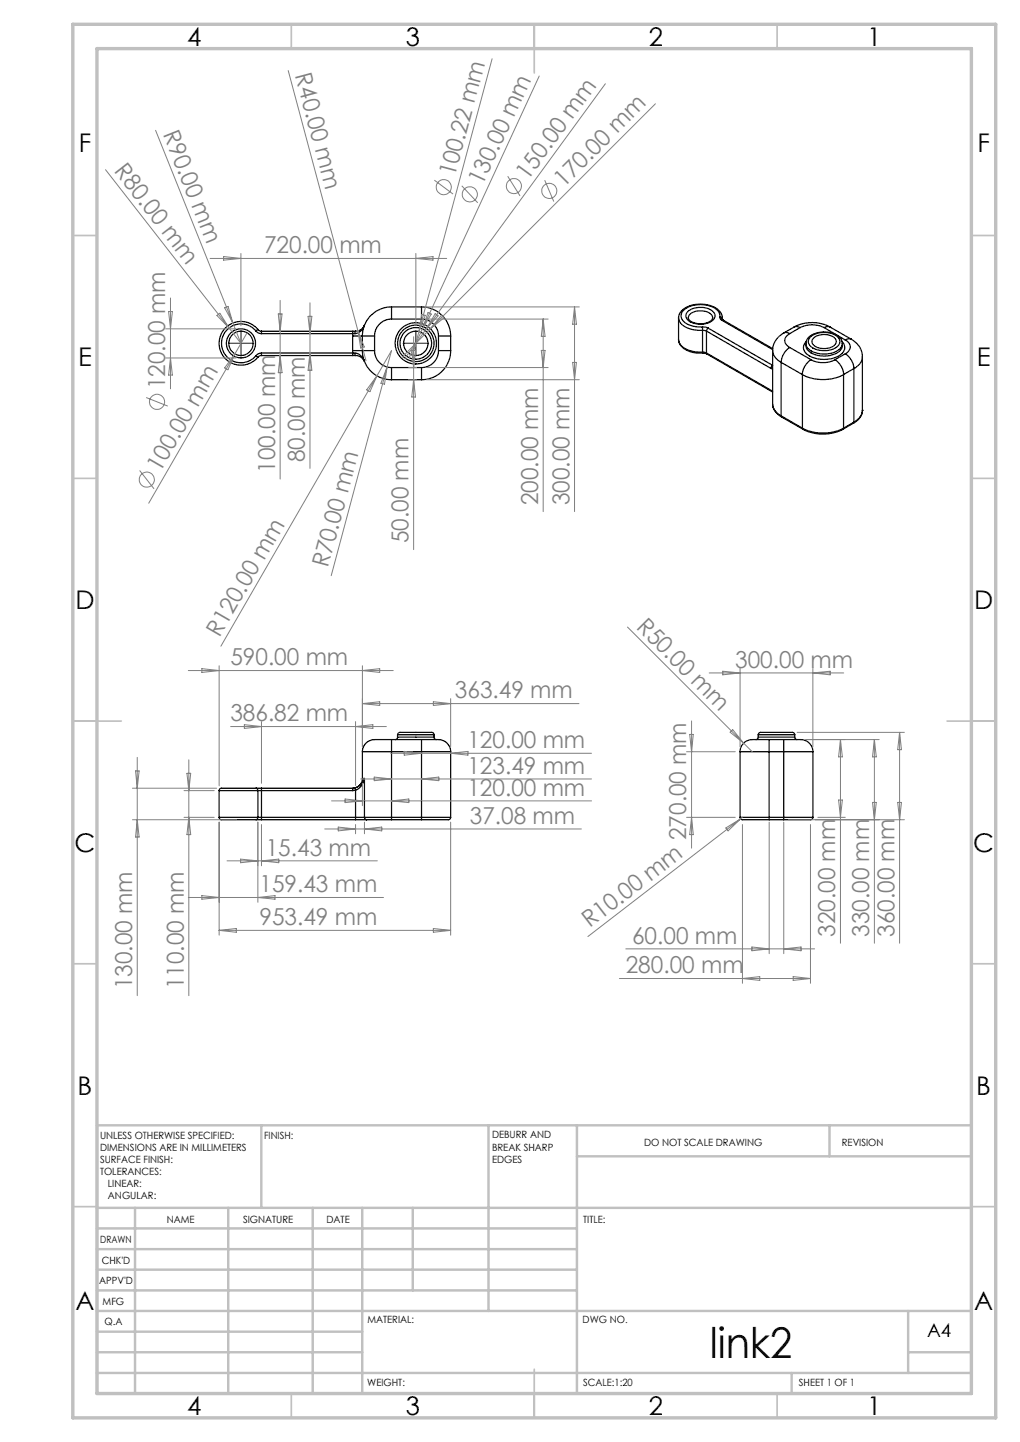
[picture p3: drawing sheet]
<svg xmlns="http://www.w3.org/2000/svg" width="210mm" height="297mm" viewBox="0 0 210 297" stroke-linecap="round" stroke-linejoin="round" font-family="sans-serif">
<g fill="none" stroke="#000" stroke-width=".25">
<path d="M52.7 68.2a4 4 0 0 0-5.8-.4 4 4 0 0 0 0 5.8 4 4 0 0 0 5.8-.3M52.7 73.3l.4 .3M52.7 68.2l.5 .4 .6 .1M53.1 67.8a4.5 4.5 0 0 0-6.6-.4 4.5 4.5 0 0 0 0 6.6 4.5 4.5 0 0 0 6.6-.4M53.1 67.8l-.4 .4M53.1 67.8l.2 .3 .5 .1M53.8 72.7a1.34 1.34 0 0 0-1.1 .6M53.8 68.2v.5M53.8 73.2l-.4 .1-.3 .3M53.8 72.7v.5M53.8 72.7h18.8M53.8 68.7h18.8"/>
<path d="M53.8 68.2h18.8M53.8 73.2h18.8M72.6 69.2h2M72.6 72.2v.5M72.6 72.2h2M72.6 69.2v3M72.6 68.7v.5M72.6 68.7h.5M72.6 72.7h.5M72.6 68.2h.6M72.6 68.2v.5M72.6 73.2h.6"/>
<path d="M72.6 72.7v.5M73.1 72.7l.1 .5M73.1 72.7a2.35 2.35 0 0 1 1.9 1.8 1.93 1.93 0 0 0-1.8-1.3M73.2 68.2l-.1 .5M73.2 68.2a2.05 2.05 0 0 0 1.8-1.2 2.33 2.33 0 0 1-1.9 1.7M74.6 69.2h2.5M74.6 72.2h2.5M74.6 72.2a6 6 0 0 0 6 6M74.6 69.2v3M77.1 72.2a3.5 3.5 0 0 0 3.5 3.5M77.1 69.2v3M80.6 63.2v2.5"/>
<path d="M80.6 63.2a6 6 0 0 0-6 6M80.6 65.7a3.5 3.5 0 0 0-3.5 3.5M80.6 75.7v2.5M80.6 63.2h6.2M80.6 65.7h6.2M80.6 75.7h6.2M80.6 78.2h6.2M86.8 65.7a3.5 3.5 0 0 1 3.5 3.5M86.8 63.2v2.5M86.8 63.2a6 6 0 0 1 6 6M86.8 75.7v2.5M90.3 69.2h2.5"/>
<path d="M90.3 72.2a3.5 3.5 0 0 1-3.5 3.5M90.3 72.2h2.5M90.3 69.2v3M92.8 72.2a6 6 0 0 1-6 6M92.8 69.2v3M139.7 65.4a3.3 3.3 0 0 1 3.1-2.6 5.5 5.5 0 0 1 5.6 1.7l.3 .9M139.7 70a3.4 3.4 0 0 0 3.5 2.7h1.4M139.7 65.4a2.96 2.96 0 0 0 2.7 2.4l2.2 .2M139.7 70a3.1 3.1 0 0 0 3 2.4l1.9 .1M139.7 65.4v4.6M141.7 64.1a4.3 4.3 0 0 1 5.4 .4 1.6 1.6 0 0 1-1.4 2.1 4.2 4.2 0 0 1-4.3-1l-.2-.7 .2-.5zM142.1 64.7a3.5 3.5 0 0 1 4.5 .3 1.12 1.12 0 0 1-1.1 1.5 3.3 3.3 0 0 1-3.8-.9l.1-.6z"/>
<path d="M144.6 67.3l1.2 .3M144.6 67.3v.7M144.6 72.7l1 .2M144.6 68l.9 .2M144.6 72.5l.9 .2M144.6 72.5v.2M144.6 68v4.5M145.5 72.7l.1 .2M145.5 68.2v4.5M145.5 68.2l13.2 7.7M145.5 72.7l13.6 7.9M145.6 72.9l13.5 7.8"/>
<path d="M145.8 67.6l13.3 7.6-.4 .7M145.8 67.6l-.3 .6M148.2 65.3a2.48 2.48 0 0 0-2.4-2.4 5 5 0 0 0-5.5 1.5 1.96 1.96 0 0 0 1.6 2.5l1.4 .4h1.3M148.2 65.3l.1 .3 .3 .4M148.2 65.3h.3l.2 .4M148.6 66l10.5 6M148.7 65.7l.2 .2M148.7 65.7v-.3v.4M148.9 65.9l-.3 .1M148.9 65.9l10.2 5.9M158.7 75.9l.4 .1M159.1 72.2l.1 .6 .4 .8 1.2 1"/>
<path d="M159.1 72.2v11M160.8 74.6l4.4 2.5M160.8 74.6v11.1M161.4 68.6a4.3 4.3 0 0 0-2.3 3.6M161.4 68.6l.5-.1 .7 .2M162.6 68.7a1.51 1.51 0 0 0-1 1.4 1.51 1.51 0 0 0 1 1.5M162.6 71.6a3.9 3.9 0 0 0-1.8 3M162.6 71.6l4.4 2.5M163.5 67.4a7.7 7.7 0 0 1 7.4 0M163.5 67.4a1.1 1.1 0 0 1 1.2 .1M163.5 67.4l-2.1 1.2M164.7 67.5a5.5 5.5 0 0 1 5 0"/>
<path d="M164.7 67.5l-2.1 1.2M165.2 77.1a9.3 9.3 0 0 0 8.5 0M165.2 77.1v11.1M165.9 70.8a2.78 2.78 0 0 1 2.7-2.3 4.8 4.8 0 0 1 4.6 1.4l.2 .9M165.9 70.8a2.58 2.58 0 0 0 2.7 2.4 4.9 4.9 0 0 0 4.7-1.4l.1-.6M165.9 70.8a2.73 2.73 0 0 0 2.7 2 4.3 4.3 0 0 0 4.7-1.6l.1-.4M165.9 70.4a1.76 1.76 0 0 0 .8 2.9 6.3 6.3 0 0 0 6.8-.6 1.61 1.61 0 0 0-.1-2.3M167 74.1a5.4 5.4 0 0 0 4.9 0M167 74.1a3.8 3.8 0 0 0-1.8 3M167 69.2a4.6 4.6 0 0 1 5.7 .5 1.36 1.36 0 0 1-.8 2 4.8 4.8 0 0 1-5.2-.6l-.1-.1a1.28 1.28 0 0 1 .4-1.8zM167.5 69.6a3.4 3.4 0 0 1 4.5 .3 1.4 1.4 0 0 1-1.4 1.8 2.78 2.78 0 0 1-3.4-1.2v-.5zM169.7 67.5l4.3 2.5"/>
<path d="M170.9 67.4a1.1 1.1 0 0 0-1.2 .1M170.9 67.4l4.4 2.5M171.9 74.1a3.8 3.8 0 0 1 1.8 3M173.4 70.8v.4M173.7 77.1v11.1M174 70a1.51 1.51 0 0 1 1 1.5 1.51 1.51 0 0 1-1 1.4M174 72.9a3.7 3.7 0 0 1 1.8 3M174 72.9l-2.1 1.2M175.3 69.9a4.1 4.1 0 0 1 2.3 3.6M175.3 69.9l-.7-.1-.6 .2M175.8 75.9l-2.1 1.2M175.8 75.9v11.1"/>
<path d="M177.6 73.5l-.2 .7-.4 .8-1.2 .9M177.6 73.5v11M159.1 83.2a3.2 3.2 0 0 0 1.8 2.7M159.1 83.2v.6l.4 .7 .7 .7 .6 .5M160.8 85.7l.1 .2M160.8 85.7l4.4 2.5M160.9 85.9l4.4 2.5M165.2 88.2a9.6 9.6 0 0 0 8.5 0M165.2 88.2l.1 .2M165.3 88.4a9.1 9.1 0 0 0 8.3 0M173.7 88.2l-.1 .2M175.7 87.2l-2.1 1.2"/>
<path d="M175.8 87l-.1 .2M175.8 87l-2.1 1.2M177.6 84.5a3.1 3.1 0 0 1-1.9 2.7M177.6 84.5h.1M177.6 84.5l-.1 .5-.5 1-1.2 1M74.6 154.8h6M74.6 154.8v5.5M80.6 152.3h-2.6a2.79 2.79 0 0 0-3.4 2.5M80.6 152.3v2.5M80.6 154.8v13.5M80.6 154.8h6.2M80.6 152.3h6.2"/>
<path d="M81.8 151.8v.3l-.4 .2M81.8 151.3a1.1 1.1 0 0 1 1.5-.5h4.5a1.58 1.58 0 0 1 1.5 .4l.1 .1M81.8 151.8h7.6M81.8 151.3h7.6M81.8 151.3v.5M86.8 152.3h2.6a2.79 2.79 0 0 1 3.4 2.5M86.8 154.8h6M86.8 152.3v2.5M86.8 154.8v13.5M89.4 151.8v.3l.5 .2M89.4 151.3v.5M92.8 154.8v13.5"/>
<path d="M152.4 154.8h6M152.4 154.8v13.5M156.1 151.8l-.2 .5h-.3M156.1 151.3a1.01 1.01 0 0 1 1.3-.5h4.6a1.47 1.47 0 0 1 1.6 .4v.1M156.1 151.8h7.5M156.1 151.3h7.5M156.1 151.3v.5M158.4 152.3v2.5M158.4 152.3h-2.7a2.79 2.79 0 0 0-3.3 2.5M158.4 154.8h3M158.4 152.3h3M158.4 154.8v13.5"/>
<path d="M161.4 152.3h2.6a2.76 2.76 0 0 1 3.4 2.5M161.4 154.8h6M161.4 152.3v2.5M161.4 154.8v13.5M163.6 151.8l.2 .5h.3M163.6 151.3v.5M167.4 154.8v13.5M45.1 168.3a1.01 1.01 0 0 0 1.4 .5h6.2M45.1 162.8h8M45.1 168.3h8M45.1 162.8v5.5M52.7 162.3h-6.1a1.38 1.38 0 0 0-1.5 .4v.1"/>
<path d="M52.7 162.3l.2 .1 .2 .4M52.7 168.8h1.1M52.7 162.3h1.1M53.1 168.3l-.2 .5h-.2M53.1 162.8h.7M53.1 168.3h.7M53.1 162.8v5.5M53.8 168.3v.5M53.8 162.3v.5M53.8 168.3h19.4M53.8 168.8h19.4M53.8 162.8v5.5"/>
<path d="M53.8 162.8h18.8M53.8 162.3h18.8M72.6 162.3v.5M73.1 162.3l.1 .5M73.1 162.3h-.5M73.2 168.3h1.8M73.2 168.3v.5M73.2 168.8h2.3M73.2 162.8h-.6M73.2 162.8v5.5M74.6 160.3h.4M74.6 160.3a2.07 2.07 0 0 1-1.8 2"/>
<path d="M75 168.3h5.6M75 168.3l.2 .4 .3 .1M75 160.3a3 3 0 0 1-1.9 2M75 160.3a3 3 0 0 1-1.8 2.5M75 160.3v8M75.5 168.8h5.1M80.6 168.3v.5M80.6 168.3h6.2M80.6 168.8h6.2M86.8 168.3v.5M86.8 168.3h6M92.8 168.3a.94 .94 0 0 1-1.3 .5h-4.7"/>
<path d="M152.4 168.3h6M152.4 168.3a.94 .94 0 0 0 1.2 .5h4.8M158.4 168.3v.5M158.4 168.3h3M158.4 168.8h3M161.4 168.3v.5M161.4 168.3h6M167.4 168.3a.94 .94 0 0 1-1.3 .5h-4.7"/>
<circle cx="49.6" cy="70.7" r="2.51"/>
<circle cx="49.6" cy="70.7" r="3"/>
<circle cx="85.6" cy="70.7" r="2.51"/>
<circle cx="85.6" cy="70.7" r="4.2"/>
<circle cx="85.6" cy="70.7" r="3.8"/>
<circle cx="85.6" cy="70.7" r="3.3"/>
</g>
<g fill="none" stroke="#808080" stroke-width=".21">
<path d="M59.3 14.5l16.1 59.8M101.3 12.1l-15 56.2M111 15.7l-26.8 58M124.6 17.2l-36.8 50.5M21.7 35l25.5 32.6M32 26.8l15.9 39.7M89.4 37.1l3.9 2.9M95.1 38.3l3.3 3.5M104.5 36.3l2.6 4.1M112.1 37.1l1.9 4.4M134.9 21.4l-46.3 46.3M43.3 53.2h48.7"/>
<path d="M46 52.8l3.6 .4-3.6 .4zM49.6 52.2v14.9M85.6 52.2v14.9M85.6 53.2l3.5-.4v.8zM34.1 67.7h14.5M34.1 73.7h14.5M34.7 64.2h.8l-.4 3.5zM35.1 61.4v18.7M35.1 73.7l.4 3.6h-.8zM44.7 65l.6-.5 1.9 3.1zM46.2 63.4l.8-.3 .9 3.4zM47.9 66.5l1.7 4.2-2.4-3.1"/>
<path d="M48.4 72.9l-17.8 30.7M48.4 72.9l-1.5 3.3-.7-.4zM50.9 68.5l-2.5 4.4M57.3 64.7h.8l-.4 3.5zM57.7 61.9v36.8M57.7 73.2l.4 3.6h-.8zM63.4 65.2h.8l-.4 3.5zM63.8 62.4v34.1M63.8 72.7l.4 3.6h-.8zM73.7 68.2l1.3 3.3-.7 .2zM77.6 77.4l-32.1 55.7M77.6 77.4l-1.4 3.3-.7-.4z"/>
<path d="M79.7 75.6l.9-3.4-3 5.2M79.7 75.6l-11.5 43M79.7 75.6l-.5 3.5-.8-.2zM84.1 75.7h1.7M84.1 78.2h1.7M84.8 72.2h.7l-.3 3.5zM85.2 69.4v43.8M85.2 78.2l.3 3.6h-.7zM86.3 68.3l-1.4 4.8M86.8 64.8l.8 .1-1.3 3.4zM87.8 75.7h25.1M87.8 78.2h31.5"/>
<path d="M87.8 65.7h25.1M87.8 63.2h31.5M87.8 67.7l-4.4 6.1M88.1 64.4l.7 .3-1.8 3.1zM88.6 67.7l-6 6M89.6 64.6l.6 .4-2.4 2.7zM90.9 64.9l.5 .6-2.8 2.2zM111.4 72.2h.8l-.4 3.5zM111.8 65.7v39.7M111.8 65.7l.4 3.6h-.8zM117.9 74.6h.8l-.4 3.6zM118.3 63.2v42.2"/>
<path d="M118.3 63.2l.4 3.6h-.8zM28.8 96.9l2.9 3.8M30.1 81.9l4.4 1.7M38.8 138.1h42.2M41.6 137.7l3.5 .4-3.5 .4zM45.1 137.1v24.8M74.6 137.1v16.7M74.6 138.1l3.6-.4v.8zM129.2 129.1l25.7 25.7M146 138.6h27.7M148.8 138.3l3.6 .3-3.6 .4zM152.4 137.6v16.2"/>
<path d="M167.4 137.6v16.2M167.4 138.6l3.5-.3v.7zM27.9 158.8h.7l-.3 3.5zM28.3 156v49.1M38.5 159.3h.8l-.4 3.5zM38.9 156.5v48.6M47.5 149.6h32.1M50.3 149.3l3.5 .3-3.5 .4zM53.8 148.6v12.7M73.2 148.6v13.2M73.2 149.6l3.6-.3v.7zM74.6 144.9l3.6-.4v.8z"/>
<path d="M74.6 144.9h44.6M80.4 155.1h41.4M83.2 154.8l3.6 .3-3.6 .4zM89.2 144.5l3.6 .4-3.6 .4zM92.8 143.9v9.9M92.8 155.1l3.5-.3v.7zM141.4 154.8h10M142 151.3h.7l-.3 3.5zM142.4 148.5v26.2M150.8 150.3l2.3 2.8-2.8-2.3zM164.1 150.8h22.1M165.9 152.3h15.1"/>
<path d="M173 152.3v42M173 152.3l.4 3.6h-.8zM180 152.3l.4 3.6h-.8zM180 152.3v42M185.2 150.8v43.5M185.2 150.8l.4 3.6h-.8zM27.3 162.3h17.3M27.3 168.8h21.3M28.3 168.8l.3 3.6h-.7zM37.9 168.3h6.2M37.9 162.8h6.2M38.9 168.3l.4 3.6h-.8z"/>
<path d="M45.1 169.3v23.3M46.7 177.3h31M49.5 176.9l3.6 .4-3.6 .4zM53.1 169.3v16.5M53.8 169.8v8.5M53.8 177.3l3.6-.4v.8zM66.9 170.7h52.8M68.3 165h53.5M69.6 170.4l3.6 .3-3.6 .4zM71 164.6l3.6 .4-3.6 .3zM73.2 169.8v1.9M74.3 160.4h47.5"/>
<path d="M74.6 161.3v4.6M75 169.3v2.4M75 170.7l3.6-.3v.7zM77 160.1l3.6 .3-3.6 .4zM80.6 165l3.6-.4v.7zM86.8 160.4l3.5-.3v.7zM92.8 169.3v23.3M141.4 168.3h10M142.4 168.3l.3 3.6h-.7zM149.4 170.5l3.1-1.8-2.6 2.4zM152.5 168.7l-31.5 24.2M152.9 169.8v32.7"/>
<path d="M152.9 168.3l-.4 .4M158.4 169.3v27.1M161.4 169.3v27.1M162.3 168.8h23.9M166.9 169.8v32.7M168.4 168.3h5.6M172.6 164.8h.8l-.4 3.5zM179.6 165.3h.8l-.4 3.5zM184.8 165.3h.8l-.4 3.5zM38.8 184.9h40.2M41.6 184.5l3.5 .4-3.5 .3zM45.1 191.6h47.7"/>
<path d="M45.1 191.6l3.5-.4v.8zM53.1 184.9l3.5-.4v.7zM89.2 191.2l3.6 .4-3.6 .4zM128.8 195.4h38.9M154.8 195l3.6 .4-3.6 .4zM161.4 195.4l3.5-.4v.8zM127.5 201.5h39.4M152.9 201.5l3.5-.3v.7zM163.3 201.2l3.6 .3-3.6 .4z"/>
<circle cx="91.4" cy="38.5" r="1.55"/>
<circle cx="105.8" cy="38.3" r="1.55"/>
<circle cx="113.1" cy="39.3" r="1.57"/>
<circle cx="96.7" cy="40" r="1.55"/>
<circle cx="30.2" cy="98.8" r="1.55"/>
<circle cx="32.3" cy="82.8" r="1.56"/>
</g>
<path d="M49.4 70.7h-2.4M49.6 70.4v-2.3M49.6 70.9v2.4M49.9 70.7h2.4M85.4 70.7h-2.4M85.6 70.4v-2.3M85.6 70.9v2.4M85.9 70.7h2.4" fill="none" stroke="#000" stroke-width=".21" stroke-dasharray="15.2 1.3 1.3 1.3"/>
<path d="M49.5 70.7h.2M49.6 70.6v.2M85.5 70.7h.2M85.6 70.6v.2" fill="none" stroke="#000" stroke-width=".21"/>
<g fill="none" stroke="#c0c0c0" stroke-width=".35">
<path d="M60 5v5M110 5v10M160 5v5M15 48.5h5M200 48.5h5M15 98.5h5M200 98.5h5M15 148.5h10M195 148.5h10M15 198.5h5M200 198.5h5M15 248.5h5"/>
<path d="M200 248.5h5M60 287v5M110 282v10M160 287v5"/>
</g>
<g fill="none" stroke="#c0c0c0" stroke-width=".5">
<path d="M53.8 231.8v17M100.6 231.8v38.2M118.8 231.8v55.2M118.8 238.2h81.2M170.8 231.8v6.4M200 231.8h-180v55.2M20 248.8h180M20 257.3h98.8M20 253h98.8M27.8 248.8v38.2M47 248.8v38.2M64.4 248.8v38.2"/>
<path d="M74.6 248.8v38.2M85 248.8v17M20 265.8h98.8M20 261.5h98.8M20 278.5h54.6M20 274.3h54.6M20 270h180M187 278.5h13M187 270v12.8M20 282.8h180M163 282.8v4.2"/>
</g>
<path d="M15 5h190v287h-190zM20 10h180v277h-180z" fill="none" stroke="#c0c0c0" stroke-width=".7"/>
<text font-size="8.7" x="146.1" y="279.6">link2</text>
<g font-size="5.3">
<text x="38.5" y="9.4">4</text>
<text x="83.5" y="9.4">3</text>
<text x="133.6" y="9.4">2</text>
<text x="178.6" y="9.4">1</text>
<text x="16.2" y="31.2">F</text>
<text x="201.2" y="31.2">F</text>
<text x="16.1" y="75.5">E</text>
<text x="201.1" y="75.5">E</text>
<text x="15.5" y="125.5">D</text>
<text x="200.5" y="125.5">D</text>
<text x="15.4" y="175.5">C</text>
<text x="200.4" y="175.5">C</text>
<text x="16" y="225.5">B</text>
<text x="201" y="225.5">B</text>
<text x="15.5" y="269.7">A</text>
<text x="200.5" y="269.7">A</text>
<text x="38.5" y="291.4">4</text>
<text x="83.5" y="291.4">3</text>
<text x="133.6" y="291.4">2</text>
<text x="178.6" y="291.4">1</text>
</g>
<g font-size="4.8" fill="#808080">
<text x="60.7" y="15.5" transform="rotate(75 60.7 15.5)">R40.00 mm</text>
<text x="33.5" y="27.6" transform="rotate(68 33.5 27.6)">R90.00 mm</text>
<text x="23.4" y="35.3" transform="rotate(52 23.4 35.3)">R80.00 mm</text>
<text x="93.6" y="36.5" transform="rotate(-75 93.6 36.5)">100.22 mm</text>
<text x="99.3" y="38.4" transform="rotate(-65 99.3 38.4)">130.00 mm</text>
<text x="108.7" y="37.2" transform="rotate(-54 108.7 37.2)">150.00 mm</text>
<text x="116.1" y="38.6" transform="rotate(-45 116.1 38.6)">170.00 mm</text>
<text x="54.4" y="52.1">720.00 mm</text>
<text x="34" y="80.2" transform="rotate(-90 34 80.2)">120.00 mm</text>
<text x="62.8" y="95.2" transform="rotate(-90 62.8 95.2)">80.00 mm</text>
<text x="32.9" y="97.4" transform="rotate(-60 32.9 97.4)">100.00 mm</text>
<text x="56.6" y="97.4" transform="rotate(-90 56.6 97.4)">100.00 mm</text>
<text x="110.8" y="104.1" transform="rotate(-90 110.8 104.1)">200.00 mm</text>
<text x="117.2" y="104.1" transform="rotate(-90 117.2 104.1)">300.00 mm</text>
<text x="84.1" y="111.9" transform="rotate(-90 84.1 111.9)">50.00 mm</text>
<text x="67.5" y="117" transform="rotate(-75 67.5 117)">R70.00 mm</text>
<text x="45.2" y="131.4" transform="rotate(-60 45.2 131.4)">R120.00 mm</text>
<text x="130.9" y="129.3" transform="rotate(45 130.9 129.3)">R50.00 mm</text>
<text x="47.4" y="137">590.00 mm</text>
<text x="151.4" y="137.5">300.00 mm</text>
<text x="93.7" y="143.8">363.49 mm</text>
<text x="47.4" y="148.5">386.82 mm</text>
<text x="96.2" y="154.1">120.00 mm</text>
<text x="96.2" y="159.3">123.49 mm</text>
<text x="96.2" y="163.8">120.00 mm</text>
<text x="96.7" y="169.7">37.08 mm</text>
<text x="141.3" y="173" transform="rotate(-90 141.3 173)">270.00 mm</text>
<text x="54.7" y="176.2">15.43 mm</text>
<text x="53.4" y="183.7">159.43 mm</text>
<text x="53.4" y="190.5">953.49 mm</text>
<text x="121.4" y="191.2" transform="rotate(-38 121.4 191.2)">R10.00 mm</text>
<text x="130.1" y="194.3">60.00 mm</text>
<text x="172" y="193" transform="rotate(-90 172 193)">320.00 mm</text>
<text x="179" y="193" transform="rotate(-90 179 193)">330.00 mm</text>
<text x="184.1" y="193" transform="rotate(-90 184.1 193)">360.00 mm</text>
<text x="27.2" y="203.7" transform="rotate(-90 27.2 203.7)">130.00 mm</text>
<text x="37.8" y="203.7" transform="rotate(-90 37.8 203.7)">110.00 mm</text>
<text x="128.8" y="200.4">280.00 mm</text>
</g>
<text font-size="3.9" x="190.9" y="275.5">A4</text>
<g font-size="2.1">
<text x="20.6" y="234.6">UNLESS OTHERWISE SPECIFIED:</text>
<text x="20.6" y="237.1">DIMENSIONS ARE IN MILLIMETERS</text>
<text x="20.6" y="239.5">SURFACE FINISH:</text>
<text x="54.4" y="234.5">FINISH:</text>
<text x="101.3" y="234.5">DEBURR AND</text>
<text x="101.3" y="237">BREAK SHARP</text>
<text x="101.3" y="239.5">EDGES</text>
<text x="132.6" y="235.9">DO NOT SCALE DRAWING</text>
<text x="173.3" y="236.1">REVISION</text>
<text x="20.6" y="242">TOLERANCES:</text>
<text x="22.2" y="244.5">LINEAR:</text>
<text x="22.2" y="247">ANGULAR:</text>
<text x="34.3" y="252">NAME</text>
<text x="50" y="251.9">SIGNATURE</text>
<text x="67.2" y="251.9">DATE</text>
<text x="120.1" y="251.9">TITLE:</text>
<text x="20.6" y="256.1">DRAWN</text>
<text x="20.9" y="260.3">CHK'D</text>
<text x="20.4" y="264.4">APPV'D</text>
<text x="21.1" y="268.8">MFG</text>
<text x="21.5" y="273">Q.A</text>
<text x="75.6" y="272.5">MATERIAL:</text>
<text x="120" y="272.5">DWG NO.</text>
<text x="75.6" y="285.5">WEIGHT:</text>
<text x="120.1" y="285.6">SCALE:1:20</text>
<text x="164.5" y="285.6">SHEET 1 OF 1</text>
</g>
</svg>
